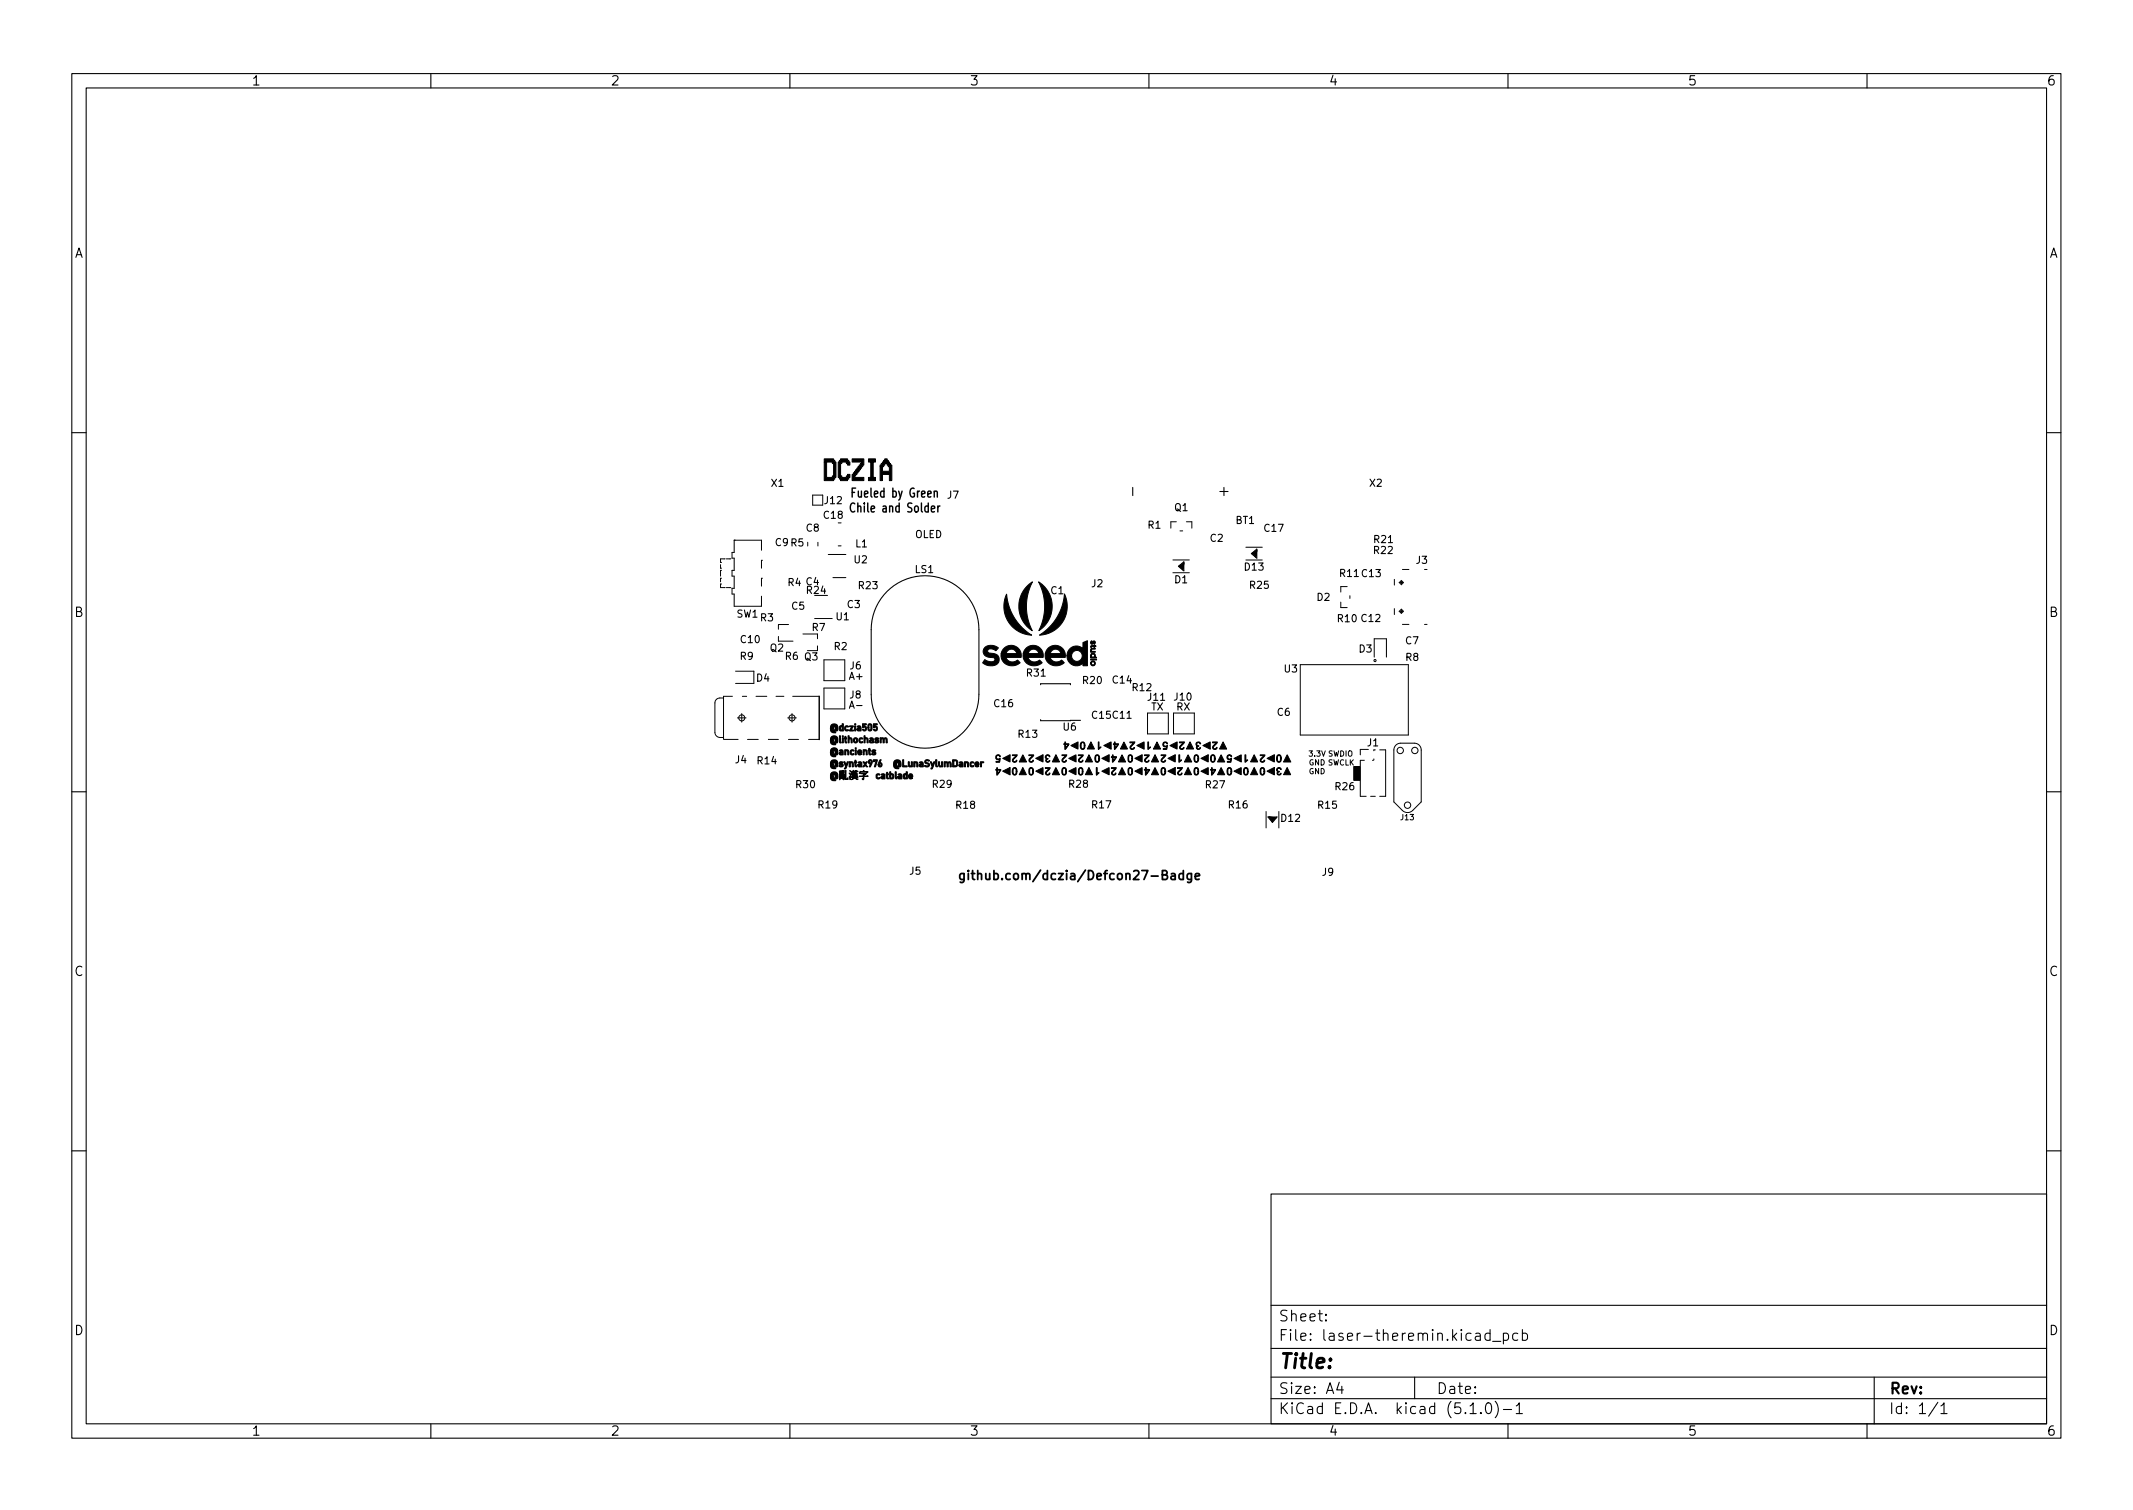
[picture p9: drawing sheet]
<svg xmlns="http://www.w3.org/2000/svg" width="297mm" height="210mm" viewBox="0 0 297 210" stroke-linecap="round" stroke-linejoin="round" font-family="sans-serif">
<g fill="none" stroke="#000" stroke-width=".15">
<path d="M10 10.2h277v190.1h-277zM12 12.2h273v186.1h-273zM60 10.2v2M110 10.2v2M160 10.2v2M210 10.2v2M260 10.2v2M10 60.2h2M285 60.2h2M123.5 82.4a7.5 7.5 0 0 1 8.2-1.7 7.5 7.5 0 0 1 4.6 7v9a7.5 7.5 0 0 1-7.5 7.5 7.5 7.5 0 0 1-7.5-7.5v-9a7.5 7.5 0 0 1 2.2-5.3zM144.9 95.3v-.1h4.2v.1M10 110.2h2"/>
<path d="M144.9 100.2v.2h4.2M149.1 100.3h1.4M285 110.2h2M10 160.2h2M177 166.3h108v32h-108zM285 160.2h2M60 198.3v2M110 198.3v2M160 198.3v2M177 194.8h108M177 191.8h108M177 187.8h108"/>
<path d="M177 181.8h108M184.6 183.8l.1 .1h-.1v-.1v.1M184.6 183l.1 .1h-.1v-.1v.1M186.5 192.5l-.4 1h1M186.9 193v1M197 191.8v3M204.7 195.8l.4-.5v1.5M204.7 196.8h.9M206.2 196.7l.1 .1h-.1h-.1l.1-.1v.1M207 195.5a.36 .36 0 0 1 .4-.2 .36 .36 0 0 1 .2 .3 .77 .77 0 0 1-.4 1.2 .91 .91 0 0 1-.2-1.3zM207.5 185.7l-.4-.1-.3 .3v.4l.1 .3h.2h.4M207.5 185.1v1.5"/>
<path d="M207.9 186.8h1.1M208.2 195.1a1.72 1.72 0 0 1 0 2.3M209.4 185.7l.4-.1 .3 .3v.4l-.2 .3h-.1h-.4M209.4 196.3h1.1M209.4 185.6v1.5M210 198.3v2M211.1 195.8l.5-.5v1.5M211.1 196.8h.9M211.4 185.7l-.5-.1-.3 .3v.4l.2 .3h.1h.5M212 185.7l.4-.1 .3 .3v.4l-.1 .3h-.2h-.4M212 185.1v1.5M260 198.3v2"/>
<path d="M261 191.8v6.5M269.9 195.3l-1.3 1.9M270.3 195.8l.4-.5v1.5M270.3 196.8h.8"/>
</g>
<g fill="#000" stroke="#000" stroke-width=".14">
<path d="M114.8 63.9h1.3v.2h.2v.2h.1v2.2h-.1v.2h-.2v.2h-1.3v-2.6h.3v2.2h.8v-.2h.2v-1.8h-.2v-.2h-1.1zM117 63.9h1v.2h.2v.2h.2v.5h-.4v-.3h-.1v-.2h-.7v.2h-.1v1.8h.1v.2h.7v-.2h.1v-.2h.4v.4h-.2v.2h-.2v.2h-1v-.2h-.1v-.2h-.2v-2.2h.2v-.2h.1zM118.7 63.9h1.6v.9h-.2v.2h-.1v.2h-.2v.2h-.1v.2h-.2v.2h-.2v.3h-.1v.2h-.2v.2h1.3v.4h-1.6v-.8h.1v-.3h.2v-.2h.2v-.2h.1v-.2h.2v-.2h.1v-.2h.2v-.3h.2v-.2h-1.3zM120.9 63.9h1v.4h-.3v2.2h.3v.4h-1v-.4h.4v-2.2h-.4zM123.2 63.9h.3v.2h.2v.2h.2v.2h.1v.3h.2v2.1h-.3v-.8h-1v.8h-.3v-1.9h.3v.6h1v-.6h-.2v-.2h-.2v-.3h-.3v.3h-.1v.2h-.5v-.2h.1v-.3h.2v-.2h.2v-.2h.1zM137.1 90.2a1.38 1.38 0 0 1 1.9 .1l-.3 .3-.6-.2a.34 .34 0 0 0-.5 0 .34 .34 0 0 0 .2 .5h.1a1.02 1.02 0 0 1 1.2 1 1.18 1.18 0 0 1-1.5 .8l-.5-.2a.23 .23 0 0 1-.3-.2 .23 .23 0 0 1 .2-.3l.1-.2a1.57 1.57 0 0 0 1.2 .3 .29 .29 0 0 0 .2-.4 .29 .29 0 0 0-.3-.1 .94 .94 0 0 1-1.2-1.2zM140.2 82.7a7.4 7.4 0 0 0 3.5 5.7 4 4 0 0 1-3.5-5.7zM139.8 90.3a1.42 1.42 0 0 1 1.7-.3 1.42 1.42 0 0 1 .7 1.5h-2.1a.99 .99 0 0 0 1.6 .4l.4 .4a1.57 1.57 0 0 1-1.8 .3 1.57 1.57 0 0 1-.9-1.6h2.2a.76 .76 0 0 0-.7-.6 .76 .76 0 0 0-.8 .6h-.7zM143 81.6l.8-.6a7.4 7.4 0 0 0 0 6.8 4 4 0 0 1-.8-6.2zM142.9 90.2a1.41 1.41 0 0 1 1.7-.2 1.41 1.41 0 0 1 .7 1.5h-2.1a.97 .97 0 0 0 1.6 .4l.3 .3a1.51 1.51 0 0 1-1.8 .4 1.51 1.51 0 0 1-.8-1.6h2.2a.75 .75 0 0 0-.8-.6 .75 .75 0 0 0-.7 .6h-.7zM144.6 81a4 4 0 0 1 .1 6.8 7.4 7.4 0 0 0-.1-6.8zM146 90.3a1.42 1.42 0 0 1 1.6-.3 1.42 1.42 0 0 1 .7 1.5h-2.1a.98 .98 0 0 0 1.6 .4l.4 .3a1.52 1.52 0 0 1-1.8 .4 1.52 1.52 0 0 1-.8-1.6h2.1a.64 .64 0 0 0-.6-.6 .76 .76 0 0 0-.8 .6h-.7z"/>
<path d="M148.2 82.7a4 4 0 0 1-3.4 5.7 7.4 7.4 0 0 0 3.4-5.7zM149 90.3a1.3 1.3 0 0 1 1.8 0v-.8l.6-.3v3.5h-.6v-.4a1.32 1.32 0 0 1-1.5 .3 1.32 1.32 0 0 1-.7-1.3h.6a.74 .74 0 0 0 1.1 .7 .74 .74 0 0 0 .1-1.3 .74 .74 0 0 0-1.2 .5l-.6 .1 .1-.5zM152 89.3h.1l-.1 .2 .1 .1a.28 .28 0 0 1 .1-.3 .28 .28 0 0 1 .3 0v.2l-.1 .2v-.3h-.1a.22 .22 0 0 1-.1 .3 .22 .22 0 0 1-.3-.2zM151.9 91.1a.33 .33 0 0 1 .5-.1 .33 .33 0 0 1 .1 .5h.2v.1h-.8l.1-.1-.1-.2h.1a.22 .22 0 0 0 .3 .2 .22 .22 0 0 0 0-.4 .22 .22 0 0 0-.3 .2h-.1zM152 92.1a.34 .34 0 0 1 .5 .1 .34 .34 0 0 1-.2 .5 .34 .34 0 0 1-.4-.4h.1a.22 .22 0 0 0 .3 .3 .22 .22 0 0 0 .1-.4 .22 .22 0 0 0-.4 .1h-.1zM151.9 89.9l.5-.1 .2 .2h-.2v.1h-.1v-.1h-.2l-.2 .1zM151.9 91.8h.6v.1h-.6zM151.9 90.3h.6v.1h-.2a.2 .2 0 0 0-.3 0 .2 .2 0 0 0 .1 .3h.4v.1h-.6zM152.6 91.8h.1v.1h-.1zM115.7 102.6a.56 .56 0 0 1 .9 0 .56 .56 0 0 1-.1 .9l-.2-.1a.28 .28 0 0 1-.3 0 .28 .28 0 0 1-.1-.3h.1l.1 .1a.17 .17 0 0 0 .2-.1 .17 .17 0 0 0-.2-.2l-.1 .2h-.1a.32 .32 0 0 1 .4-.4 .32 .32 0 0 1 .1 .5l.1 .1a.42 .42 0 0 0-.3-.7 .42 .42 0 0 0-.4 .6 .43 .43 0 0 0 .6 .4v.1a.62 .62 0 0 1-.7-.2 .62 .62 0 0 1 0-.7zM115.7 104.3a.56 .56 0 0 1 .9 0 .56 .56 0 0 1-.1 .8h-.2a.28 .28 0 0 1-.3 0 .28 .28 0 0 1-.1-.3h.1l.1 .1a.17 .17 0 0 0 .2-.1 .17 .17 0 0 0-.2-.2l-.1 .2h-.1a.32 .32 0 0 1 .4-.4 .32 .32 0 0 1 .1 .5l.1 .1a.42 .42 0 0 0-.3-.7 .42 .42 0 0 0-.4 .5 .43 .43 0 0 0 .6 .4v.1a.54 .54 0 0 1-.7-.1 .54 .54 0 0 1 0-.7zM115.8 105.9a.56 .56 0 0 1 .8 .1 .56 .56 0 0 1-.1 .8l-.2-.1a.27 .27 0 0 1-.3 0 .27 .27 0 0 1-.1-.3h.1l.1 .2a.2 .2 0 0 0 .2-.2 .2 .2 0 0 0-.2-.2l-.1 .2h-.1a.31 .31 0 0 1 .3-.3 .31 .31 0 0 1 .2 .4l.1 .2a.43 .43 0 0 0-.2-.8 .43 .43 0 0 0-.5 .6 .42 .42 0 0 0 .6 .4v.1a.66 .66 0 0 1-.7-.3 .66 .66 0 0 1 .1-.8z"/>
<path d="M115.8 107.6a.56 .56 0 0 1 .8 .1 .56 .56 0 0 1-.1 .8l-.2-.1a.27 .27 0 0 1-.3 0 .27 .27 0 0 1-.1-.3h.1l.1 .2a.2 .2 0 0 0 .2-.2 .2 .2 0 0 0-.2-.2l-.1 .2h-.1a.31 .31 0 0 1 .3-.4 .31 .31 0 0 1 .2 .5l.1 .1a.43 .43 0 0 0-.2-.7 .43 .43 0 0 0-.5 .6 .42 .42 0 0 0 .6 .4v.1a.66 .66 0 0 1-.7-.3 .66 .66 0 0 1 .1-.8zM115.8 101a.55 .55 0 0 1 .8 0 .55 .55 0 0 1-.1 .8l-.2-.1a.28 .28 0 0 1-.3 0 .28 .28 0 0 1-.1-.3h.1l.1 .2a.19 .19 0 0 0 .2-.2 .19 .19 0 0 0-.2-.1l-.1 .1h-.1a.29 .29 0 0 1 .3-.3 .29 .29 0 0 1 .2 .4l.1 .2a.44 .44 0 0 0 0-.6 .44 .44 0 0 0-.6-.1 .44 .44 0 0 0-.1 .6l.1 .2 .5 .2a.56 .56 0 0 1-.7-.1 .56 .56 0 0 1 0-.7zM116.9 102.4h.1l.1 1.1a.25 .25 0 0 1-.2-.2 .25 .25 0 0 1 0-.3zM116.9 106.1h.5v.1h-.3v.1a.27 .27 0 0 1 .3 .2 .27 .27 0 0 1-.2 .4 .27 .27 0 0 1-.3-.3h.3l.1-.1h-.1a.23 .23 0 0 1-.3-.1 .23 .23 0 0 1 0-.3zM116.9 104.5l.1-.1a.31 .31 0 0 1 .3 .1 .31 .31 0 0 1 .1 .3v.3h-.1a.33 .33 0 0 1-.4-.2l.2 .1 .2-.1v-.1l-.4 .1v-.2l.4-.1-.1-.1zM117.3 100.8h.1v1h-.4l-.1-.2v-.2h.1a.14 .14 0 0 0 .1 .2 .14 .14 0 0 0 .2 0 .21 .21 0 0 0 0-.3 .21 .21 0 0 0-.2-.1l-.1 .2h-.1v-.2l.1-.1h.3zM117.3 102.7h.1v.7h-.1zM116.9 107.4a.33 .33 0 0 0 .6 0l.1 .1-.2 .1h.2l-.3 .2h.3v.7h-.2h.1v-.6l-.3 .1 .2-.1 .1 .2h-.4h.3l-.1 .2 .1 .1-.1-.1-.3 .1 .2-.1-.1-.1h.2a.18 .18 0 0 1-.3-.1 .18 .18 0 0 1 .2-.2h-.2l-.1 .7v-.8h.3l-.1-.1h.3l-.5-.1h.1zM116.9 107.4l.7-.1-.4 .1 .1 .2-.1-.2zM117.5 106.1h.2l.1 .5 .2-.5h.1a1.17 1.17 0 0 1-.5 1l.1-.3zM117.6 104.4h.2a.29 .29 0 0 1 .4 .1 .29 .29 0 0 1 0 .4v.2h-.1l-.1-.5a.13 .13 0 0 0-.1-.1 .13 .13 0 0 0-.1 .2v.4h-.2zM117.7 102.5h.1l.1 .3-.1 .1 .1 .5a.23 .23 0 0 1-.2 0 .23 .23 0 0 1 0-.3l-.1-.3z"/>
<path d="M117.7 107.3h.1v1.2l.2-.1 .1-.1v.1a.18 .18 0 0 1-.2 .2 .18 .18 0 0 1-.2-.2zM117.7 101.1a.23 .23 0 0 1 .3-.1 .23 .23 0 0 1 .1 .2 .23 .23 0 0 0-.3 .2 .23 .23 0 0 0 .3 .2l.1 .1a.36 .36 0 0 1-.6 0 .36 .36 0 0 1 .1-.6zM118.1 102.4h.1v.4a.29 .29 0 0 1 .4 0 .29 .29 0 0 1 .1 .4v.2h-.2v-.4a.13 .13 0 0 0-.1-.1 .13 .13 0 0 0-.1 .1l-.1 .4h-.1zM118.2 107.6l.2 .2zM118.3 107.3l.2 .2zM118.2 106.1h.2a.3 .3 0 0 1 .4 .1 .3 .3 0 0 1 0 .3v.3h-.1v-.5l-.2-.1-.1 .6h-.2zM118.6 107.5l-.2 1.1-.1-.4h-.1zM118.5 104.5a.24 .24 0 0 1 .2-.1 .24 .24 0 0 1 .2 .2 .24 .24 0 0 0-.4 .2 .24 .24 0 0 0 .4 .2 .36 .36 0 0 1-.5 0 .36 .36 0 0 1 .1-.5zM118.3 101.1h.5l-.3 .5h.3v.2h-.5l.4-.6h-.4zM119 101.1h.2v.7h-.2zM119.1 105.9h.1l.1 .2-.1 .1v.6a.39 .39 0 0 1-.2-.6v-.1zM118.6 107.4h.2l.1-.1v.1h.2l.1-.1v.1h.3l-.3 .1v.2h.2v.4l-.4 .1h.5l-.5 .1 .5 .2h-.1l-.4-.2-.2 .2-.3 .1 .4-.3-.4-.1 .4-.1h-.3l.7-.1h-.6v-.2l.5 .1 .1-.1h-.6v-.1h.4v-.1h-.3v-.1h.3z"/>
<path d="M119.1 104.4h.1v.7h-.1zM118.9 102.8a.34 .34 0 0 1 .5 .1 .34 .34 0 0 1 0 .4 .34 .34 0 0 1-.5 0l-.1-.2h.2v.1a.14 .14 0 0 0 .2 .1 .14 .14 0 0 0 .1-.2l-.1-.2-.2 .2h-.2zM119.4 101.1a.34 .34 0 0 1 .4 0 .34 .34 0 0 1 .1 .4v.3h-.2a.27 .27 0 0 1-.4-.2h.2a.16 .16 0 0 0 .2 .1 .16 .16 0 0 0 .1-.2l-.5 .1a.3 .3 0 0 1 .5-.3l-.1-.1h-.2zM119.5 104.4a.32 .32 0 0 1 .4 .1 .32 .32 0 0 1 .1 .3h-.4a.17 .17 0 0 0 .1 .2 .17 .17 0 0 0 .2-.1l.1 .1a.31 .31 0 0 1-.5 .1 .31 .31 0 0 1-.1-.4h.5a.14 .14 0 0 0-.2-.2 .14 .14 0 0 0-.1 .2h-.2zM119.5 106.2l.3-.1 .2 .1v.6h-.2a.23 .23 0 0 1-.3-.1 .23 .23 0 0 1 0-.2h.1l.1 .2 .2-.1v-.1h-.4l.4-.2-.1-.1zM119.7 102.8l.3-.1 .2 .1-.1 .1a.24 .24 0 0 0-.3 .2 .24 .24 0 0 0 .3 .2 .31 .31 0 0 1-.4 .1 .31 .31 0 0 1-.1-.4zM119.8 107.4h.4l.1-.1v.1h.5l.1 .1-.2 .2v-.2h-.8l-.2 .2zM120.2 104.4l.1 .1 .3-.1 .2 .1v.6h-.2v-.4a.13 .13 0 0 0-.1-.2 .13 .13 0 0 0-.1 .2l-.1 .4h-.1zM119.8 107.7h.8l-.3 .3h.5l.1 .1h-.6v.4l-.1 .1-.2-.1h.2v-.4h-.6h.6v-.2l.3-.2zM120.3 102.4h.2v.4l.2-.1 .2 .1v.6h-.2v-.4a.13 .13 0 0 0-.1-.1 .13 .13 0 0 0-.1 .1v.4h-.2zM120.1 100.8h.5v.1h-.3v.2a.32 .32 0 0 1 .4 .2 .32 .32 0 0 1-.2 .4 .32 .32 0 0 1-.4-.1l.1-.1a.2 .2 0 0 0 .3 .1 .21 .21 0 0 0-.1-.4l-.3 .1zM120.2 106.1h.1l.2 .2 .1-.2h.2l-.1 .1a.23 .23 0 0 0 0 .4l.1 .2h-.2l-.1-.2-.2 .2h-.1l.1-.2a.37 .37 0 0 0-.1-.5z"/>
<path d="M121 104.2h.1l.1 .3h-.1l.2 .5a.14 .14 0 0 1-.2 .1 .14 .14 0 0 1-.1-.1zM121 105.8a.33 .33 0 0 1 .5 .1 .33 .33 0 0 1-.1 .5l-.2 .4h-.2l.2-.4-.2-.2-.1-.1h.2a.13 .13 0 0 0 .1 .1 .13 .13 0 0 0 .1-.1 .13 .13 0 0 0-.1-.2 .13 .13 0 0 0-.1 .2h-.2zM120.9 100.8a.36 .36 0 0 1 .5 .1 .36 .36 0 0 1 0 .4 .33 .33 0 0 1-.3 .5 .33 .33 0 0 1-.2-.5h.1a.21 .21 0 0 0 0 .2 .21 .21 0 0 0 .2 .1l.1-.2a.34 .34 0 0 0-.2-.5l-.1 .1v.3h-.1zM121.1 102.8h.1a.31 .31 0 0 1 .4 0 .31 .31 0 0 1 0 .4v.2h-.1a.33 .33 0 0 1-.4-.2l.3 .1h.1v-.2l-.4 .1v-.1l.4-.1-.1-.1zM121.5 104.5l.1-.1a.22 .22 0 0 1 .2 0 .22 .22 0 0 1 .1 .1l-.3 .1a.28 .28 0 0 1 .3 .1 .28 .28 0 0 1 0 .4 .28 .28 0 0 1-.4 0l-.1-.1v-.1a.19 .19 0 0 0 .2 .1 .19 .19 0 0 0 .2-.1 .28 .28 0 0 1-.3-.1 .28 .28 0 0 1 0-.3zM121.6 105.8h.6l-.3 1h-.1l.2-.8-.4 .1zM121.6 100.8h.6v.1h-.4v.2a.32 .32 0 0 1 .4 .2 .32 .32 0 0 1-.1 .4 .32 .32 0 0 1-.5-.1l.1-.1a.2 .2 0 0 0 .3 .1 .21 .21 0 0 0-.1-.4l-.3 .1zM121.9 102.8h.5l-.1 .1h-.3v.1a.28 .28 0 0 1 .4 .3 .28 .28 0 0 1-.5 .1l-.1-.1 .1-.1a.18 .18 0 0 0 .2 .1 .18 .18 0 0 0 .1-.1 .26 .26 0 0 1-.3-.1 .26 .26 0 0 1 0-.3zM122 107.9l.3-.2 .2 .1v.1a.23 .23 0 0 0-.4 .2 .23 .23 0 0 0 .4 .2l.1 .1a.32 .32 0 0 1-.4 .1 .32 .32 0 0 1-.2-.4zM122.6 105.8h.1l-.2 .4a.3 .3 0 0 1 .4 .3 .3 .3 0 0 1-.3 .3 .3 .3 0 0 1-.3-.3h.1a.14 .14 0 0 0 .2 .2 .13 .13 0 0 0 .1-.2l-.1-.2-.2 .2h-.1zM122.6 102.7h.4l.1 .1a.29 .29 0 0 1 .4 0 .29 .29 0 0 1 .1 .4v.2h-.2v-.4a.12 .12 0 0 0-.1-.1 .12 .12 0 0 0-.2 .1v.4h-.1v-.4a.12 .12 0 0 0-.2-.1 .12 .12 0 0 0-.1 .1v.4h-.1zM122.8 107.8l.3-.1 .1 .2v.6h-.1a.27 .27 0 0 1-.4-.3h.1a.14 .14 0 0 0 .2 .1 .14 .14 0 0 0 .1-.1h-.4l.1-.1 .3-.1a.21 .21 0 0 0-.4-.1z"/>
<path d="M123.5 107.5l.1 .1 .1 .2-.1 .3 .1 .3-.1 .1a.47 .47 0 0 1-.2-.6zM123.9 107.5h.1v.3a.32 .32 0 0 1 .5 .3 .32 .32 0 0 1-.5 .3l-.1 .1v-.4h.1l.1 .2a.2 .2 0 0 0 .2-.2 .2 .2 0 0 0-.2-.2l-.1 .2h-.1zM124.7 107.5h.1v.8h.1v.2l-.2-.1zM124.5 106a.56 .56 0 0 1 .9 0 .56 .56 0 0 1-.1 .8l-.2-.1a.26 .26 0 0 1-.3 .1 .26 .26 0 0 1-.1-.4h.1l.1 .2a.21 .21 0 0 0 .2-.2 .21 .21 0 0 0-.2-.2l-.1 .2h-.1a.31 .31 0 0 1 .3-.3 .31 .31 0 0 1 .2 .4l.1 .1a.43 .43 0 0 0 0-.5 .43 .43 0 0 0-.6-.1 .43 .43 0 0 0-.1 .6l.1 .2 .5 .1v.1a.65 .65 0 0 1-.7-.3 .65 .65 0 0 1 0-.7zM125 107.8l.4-.1 .2 .2v.6h-.2a.26 .26 0 0 1-.3-.1 .26 .26 0 0 1-.1-.2h.2v.1h.2v-.1h-.4l.4-.2-.1-.1zM125.7 105.8h.1v.8h.5v.2h-.6zM125.8 107.8h.4v-.3h.2v1a.42 .42 0 0 1-.6-.4h.1l.1 .2a.19 .19 0 0 0 .2-.2 .19 .19 0 0 0-.2-.2l-.1 .2h-.1zM126.5 106.1h.1v.4l.2 .1 .1-.1v-.4h.2v.7l-.2-.1a.29 .29 0 0 1-.4 0 .29 .29 0 0 1 0-.4zM126.6 107.8a.33 .33 0 0 1 .4 0 .33 .33 0 0 1 .1 .4h-.4a.22 .22 0 0 0 .3 .1 .28 .28 0 0 1-.3 .2 .28 .28 0 0 1-.2-.3v-.2h.5a.14 .14 0 0 0-.2-.1 .14 .14 0 0 0-.1 .1h-.2zM127.2 106.1h.2a.3 .3 0 0 1 .4 .1 .3 .3 0 0 1 0 .3v.3h-.1l-.1-.5-.1-.1-.1 .6h-.2zM128 106.2a.34 .34 0 0 1 .5-.1 .34 .34 0 0 1 .1 .4v.3h-.2a.26 .26 0 0 1-.4-.2l.3 .1 .1-.1v-.1l-.4 .1 .1-.2 .3-.1-.1-.1zM128.9 105.9l.4-.1 .1 .1v.1a.22 .22 0 0 0-.3-.1 .22 .22 0 0 0-.2 .2l.1 .1a.33 .33 0 0 1 .4 .2 .33 .33 0 0 1-.2 .4 .33 .33 0 0 1-.4-.2 .24 .24 0 0 0 .3 .1 .24 .24 0 0 0 .2-.3 .37 .37 0 0 1-.4-.1 .37 .37 0 0 1 0-.4z"/>
<path d="M129.6 106.1h.1l.2 .5 .1-.5h.2a1.17 1.17 0 0 1-.5 1l.1-.3zM130.3 105.8h.2l.1 1-.3-.1zM130.7 106.1h.1l.1 .4 .1 .2 .1-.1v-.5h.2v.7l-.2-.1a.29 .29 0 0 1-.4 0 .29 .29 0 0 1 0-.4zM131.5 106.1l.5 .1a.3 .3 0 0 1 .4 0 .3 .3 0 0 1 .1 .4v.2h-.2v-.5l-.2-.1-.1 .6h-.1v-.5l-.2-.1-.1 .6h-.1zM132.7 105.8h.3a.56 .56 0 0 1 .2 .9l-.5 .1v-.9h.1v.7a.34 .34 0 0 0 .4-.1 .34 .34 0 0 0 0-.4l-.1-.2h-.4zM133.6 106.2a.34 .34 0 0 1 .4-.1 .34 .34 0 0 1 .1 .4v.3h-.2a.26 .26 0 0 1-.4-.2l.3 .1 .2-.1v-.1l-.5 .1 .1-.2 .4-.1-.1-.1zM134.3 106.1h.2a.29 .29 0 0 1 .4 .1 .29 .29 0 0 1 0 .3v.3h-.2v-.5a.13 .13 0 0 0-.1-.1 .13 .13 0 0 0-.1 .1v.5h-.2zM135.1 106.2a.37 .37 0 0 1 .5 0 .22 .22 0 0 0-.4 .1 .22 .22 0 0 0 .3 .3l.1 .1a.37 .37 0 0 1-.5 0 .37 .37 0 0 1 0-.5zM135.8 106.2a.31 .31 0 0 1 .4-.1 .31 .31 0 0 1 .1 .4h-.4l.1 .1 .3 .1a.32 .32 0 0 1-.4 .1 .32 .32 0 0 1-.1-.4l.4-.1a.15 .15 0 0 0-.2-.1 .15 .15 0 0 0-.1 .2h-.1zM136.5 106.1h.5l-.3 .1v.6h-.2zM138.7 105.2a.29 .29 0 0 1 .4-.1 .29 .29 0 0 1 .2 .3 .25 .25 0 0 0-.4-.2 .25 .25 0 0 0-.1 .4 .25 .25 0 0 0 .4 0v.5h-.5v-.1h.4l.1-.3a.35 .35 0 0 1-.5 0 .35 .35 0 0 1 0-.5zM138.8 106.9l.1 .2h.5v.2l-.5-.1v.5l.4-.4h.1l-.6 .6v-.7h-.1l.1-.1z"/>
<path d="M139.6 107.4l1.1-.5v1zM139.6 105.6l1.1-.5-.1 1zM141.1 107a.36 .36 0 0 1 .4 0 .36 .36 0 0 1 .1 .4h-.1v-.3a.25 .25 0 0 0-.4-.1 .25 .25 0 0 0 0 .4v.4h.2l.2-.1v-.3h.1a.36 .36 0 0 1-.3 .5 .36 .36 0 0 1-.3-.5zM141 105.1h.7l-.4 .5a.24 .24 0 0 0-.1 .4 .24 .24 0 0 0 .4-.2 .3 .3 0 0 1-.5 .3 .3 .3 0 0 1 .1-.5l.3-.4h-.5zM142.4 105.1l.6 1h-1.1zM142.4 106.9l.5 1h-1zM143.3 105.1h.7l-.2 .3a.36 .36 0 0 0-.3 .6h.2l.2-.2a.3 .3 0 0 1-.5 .3 .3 .3 0 0 1 0-.5l.4-.4h-.5zM143.4 107a.35 .35 0 0 1 .4 0 .35 .35 0 0 1 .1 .4h-.1a.25 .25 0 0 0 0-.4 .25 .25 0 0 0-.4 .1v.2a.38 .38 0 0 0 .3 .5l.1-.4h.1a.36 .36 0 0 1-.3 .5 .36 .36 0 0 1-.3-.5zM144.2 105.6l1.1-.5-.1 1zM144.2 107.4l1-.5v1zM145.6 106.9h.6l-.1 .3a.47 .47 0 0 0-.4 .6 .28 .28 0 0 0 .5-.2 .31 .31 0 0 1-.5 .3 .31 .31 0 0 1 0-.6l.4-.3h-.5zM145.6 105.2a.27 .27 0 0 1 .4-.2 .27 .27 0 0 1 .1 .4 .23 .23 0 0 0-.2-.2 .23 .23 0 0 0-.2 .2 .23 .23 0 0 0 .3 .2v.1a.22 .22 0 0 0-.3 .1 .22 .22 0 0 0 .2 .3 .22 .22 0 0 0 .3-.2 .27 .27 0 0 1-.4 .2 .27 .27 0 0 1-.1-.4 .28 .28 0 0 1-.1-.5z"/>
<path d="M147 106.9l.5 1h-1zM147 105.1l.5 1h-.9zM148 107a.36 .36 0 0 1 .4 0 .36 .36 0 0 1 .1 .4h-.1v-.3a.25 .25 0 0 0-.4-.1 .25 .25 0 0 0 0 .4v.4h.2l.2-.1v-.3h.1a.36 .36 0 0 1-.3 .5 .36 .36 0 0 1-.3-.5zM147.9 105.1h.7l-.4 .5a.24 .24 0 0 0-.1 .4 .24 .24 0 0 0 .4-.2 .3 .3 0 0 1-.5 .3 .3 .3 0 0 1 .1-.5l.3-.4h-.5zM148.3 103.3l.1 .3h.5l-.1 .1h-.4v.5l.3-.5h.1l-.5 .7v-.7l-.2-.1h.2zM148.8 105.6l1-.5 .1 1zM148.8 107.4l1-.5v1zM149.1 103.8l1-.5v1zM150.2 105.1h.7l-.2 .3a.36 .36 0 0 0-.3 .6h.2l.2-.2a.3 .3 0 0 1-.5 .3 .3 .3 0 0 1 0-.5l.4-.4h-.5zM150.3 107a.35 .35 0 0 1 .4 0 .35 .35 0 0 1 .1 .4h-.1a.25 .25 0 0 0 0-.4 .25 .25 0 0 0-.4 .1v.2a.38 .38 0 0 0 .3 .5l.1-.4h.1a.36 .36 0 0 1-.3 .5 .36 .36 0 0 1-.3-.5zM150.6 103.4a.35 .35 0 0 1 .4 0 .35 .35 0 0 1 .1 .4h-.1a.24 .24 0 0 0-.2-.4 .24 .24 0 0 0-.2 .3v.2a.24 .24 0 0 0 .2 .4 .24 .24 0 0 0 .2-.4v-.1h.1a.38 .38 0 0 1-.3 .6 .38 .38 0 0 1-.4-.6zM151.6 106.9l.5 1h-1z"/>
<path d="M151.6 105.1l.5 1h-1zM151.9 103.3l.5 1h-1zM152.7 106.9h.1v.8l.2-.1-.3 .3zM152.6 105.2a.37 .37 0 0 1 .5 0 .37 .37 0 0 1 0 .5h-.1a.29 .29 0 0 0 0-.4 .29 .29 0 0 0-.3-.1 .58 .58 0 0 0 .1 .9l.2-.2v-.2h.1a.36 .36 0 0 1-.3 .5 .36 .36 0 0 1-.3-.6zM152.9 103.3h.1l.1 .8 .2-.1-.3 .4zM153.7 103.8l1-.5v1zM153.4 105.6l1.1-.5-.1 1zM153.4 107.4l1-.5 .1 1zM154.9 105.1l.1 .3h.5v.1h-.5v.4l.4-.4h.1l-.6 .6v-.6l-.1-.1h.1zM154.8 106.9h.7l-.3 .4a.34 .34 0 0 0-.2 .5h.2l.2-.2a.29 .29 0 0 1-.4 .3 .29 .29 0 0 1-.1-.5l.4-.4h-.5zM155.2 103.3l.1 .3h.5l-.1 .1h-.4v.5l.3-.5h.1l-.5 .7v-.7l-.2-.1h.2zM156.2 106.9l.6 1h-1z"/>
<path d="M156.2 105.1l.6 1h-1zM156.5 103.3l.5 1h-1zM157.2 105.2a.35 .35 0 0 1 .4 0 .35 .35 0 0 1 .1 .4h-.1a.25 .25 0 0 0 0-.3 .25 .25 0 0 0-.4 0v.2a.36 .36 0 0 0 .3 .5l.1-.4h.1a.36 .36 0 0 1-.3 .5 .36 .36 0 0 1-.3-.5zM157.2 107a.35 .35 0 0 1 .4 0 .35 .35 0 0 1 .1 .4h-.1a.25 .25 0 0 0 0-.4 .25 .25 0 0 0-.4 .1v.2a.38 .38 0 0 0 .3 .5l.1-.4h.1a.36 .36 0 0 1-.3 .5 .36 .36 0 0 1-.3-.5zM157.3 103.3h.7l-.3 .4a.29 .29 0 0 0-.2 .2 .29 .29 0 0 0 .1 .3h.2l.2-.1a.31 .31 0 0 1-.4 .3 .31 .31 0 0 1-.3-.3 .31 .31 0 0 1 .3-.4l.3-.3h-.6zM158.3 103.8l1-.5v1zM158 105.6l1.1-.5-.1 1zM158 107.4l1-.5v1zM159.5 106.9h.1v.2h.5v.2l-.5-.1v.5l.4-.4h.1l-.6 .6v-.7h-.1l.1-.1zM159.4 105.1h.7l-.4 .5a.24 .24 0 0 0-.2 .3 .24 .24 0 0 0 .3 .2 .24 .24 0 0 0 .2-.3 .29 .29 0 0 1-.5 .3 .29 .29 0 0 1 0-.5l.4-.4h-.5zM159.8 103.3h.1l.1 .8 .2-.1-.3 .4zM160.8 106.9l.5 1h-1z"/>
<path d="M160.8 105.1l.5 1h-.9zM161.1 103.3l.5 1h-1zM161.8 106.9a.36 .36 0 0 1 .5 .1 .36 .36 0 0 1 0 .4h-.1a.24 .24 0 0 0 0-.4 .24 .24 0 0 0-.4 .1v.2a.33 .33 0 0 0 .3 .5l.1-.4h.1a.37 .37 0 0 1-.3 .5 .37 .37 0 0 1-.3-.5zM161.7 105.1h.7l-.3 .4a.32 .32 0 0 0-.2 .5h.2l.2-.2a.29 .29 0 0 1-.5 .3 .29 .29 0 0 1 0-.5l.4-.4h-.5zM162 103.4a.29 .29 0 0 1 .3-.1 .29 .29 0 0 1 .3 .3 .27 .27 0 0 0-.5-.1 .27 .27 0 0 0 0 .4 .27 .27 0 0 0 .4-.1v.5h-.5v-.1h.4v-.2a.35 .35 0 0 1-.4-.1 .35 .35 0 0 1 0-.5zM162.6 107.4l1.1-.5v1zM162.6 105.6l1.1-.5v1zM162.9 103.8l1-.5v1zM164 106.9h.7l-.3 .4a.3 .3 0 0 0-.3 .2 .3 .3 0 0 0 .1 .3h.2l.2-.2a.31 .31 0 0 1-.3 .3 .31 .31 0 0 1-.4-.2 .31 .31 0 0 1 .3-.4l.3-.3h-.5zM164.2 105.1h.1v.8l.2-.1-.3 .3zM164.2 103.3h.7l-.3 .4a.29 .29 0 0 0-.2 .2 .29 .29 0 0 0 .1 .3h.2l.2-.1a.31 .31 0 0 1-.4 .3 .31 .31 0 0 1-.3-.3 .31 .31 0 0 1 .3-.4l.3-.3h-.6zM165.5 105.1l.5 1h-1.1z"/>
<path d="M165.4 106.9l.5 1h-1zM165.7 103.3l.5 1h-1zM166.4 106.9a.37 .37 0 0 1 .4 .1 .37 .37 0 0 1 .1 .4h-.1a.25 .25 0 0 0 0-.4 .25 .25 0 0 0-.4 .2 .41 .41 0 0 0 .3 .6l.1-.4h.1a.36 .36 0 0 1-.3 .5 .36 .36 0 0 1-.3-.5zM166.4 105.2a.37 .37 0 0 1 .5 0 .37 .37 0 0 1 0 .5h-.1a.3 .3 0 0 0 0-.4 .3 .3 0 0 0-.3-.1 .58 .58 0 0 0 .1 .9l.2-.2v-.2h.1a.36 .36 0 0 1-.3 .5 .36 .36 0 0 1-.3-.6zM166.6 103.4l.4-.1 .2 .2-.1 .1a.24 .24 0 0 0-.2-.2 .24 .24 0 0 0-.2 .2 .24 .24 0 0 0 .2 .2v.1a.21 .21 0 0 0-.2 .1 .21 .21 0 0 0 .2 .3 .21 .21 0 0 0 .2-.2 .26 .26 0 0 1-.3 .2 .26 .26 0 0 1-.1-.4l-.1-.2zM167.5 103.8l1-.5v1zM167.2 105.6l1.1-.5v1zM167.2 107.4l1.1-.5v1zM168.7 106.9l.1 .2h.5v.2l-.5-.1v.5l.4-.4h.1l-.5 .6-.1-.7h-.1l.1-.1zM168.7 105.2a.37 .37 0 0 1 .4 0 .37 .37 0 0 1 .1 .5h-.1a.29 .29 0 0 0 0-.4 .29 .29 0 0 0-.3-.1l-.1 .3a.3 .3 0 0 0 0 .4 .3 .3 0 0 0 .3 .1l.1-.3h.1a.35 .35 0 0 1-.3 .4 .35 .35 0 0 1-.3-.4zM168.9 103.3h.6l-.3 .4a.26 .26 0 0 0-.2 .3 .26 .26 0 0 0 .2 .3l.2-.2a.32 .32 0 0 1-.3 .3 .32 .32 0 0 1-.3-.3 .32 .32 0 0 1 .3-.4l.2-.2-.4-.1zM170 106.9l.6 1h-1z"/>
<path d="M170 105.1l.6 1h-1zM170.3 103.3l.5 1h-1zM170.9 105.2a.27 .27 0 0 1 .4-.1 .27 .27 0 0 1 .2 .3 .26 .26 0 0 0-.4-.1 .26 .26 0 0 0 0 .4 .26 .26 0 0 0 .4-.1l-.1 .5h-.5v-.1h.4l.1-.3a.33 .33 0 0 1-.5 0 .33 .33 0 0 1 0-.5zM171 107a.36 .36 0 0 1 .4 0 .36 .36 0 0 1 .1 .4h-.1v-.3a.25 .25 0 0 0-.4-.1 .25 .25 0 0 0 0 .4v.4h.2l.2-.1v-.3h.1a.36 .36 0 0 1-.3 .5 .36 .36 0 0 1-.3-.5zM171.8 105.6l1-.5 .1 1zM171.8 107.4l1-.5v1zM173.3 106.9a.37 .37 0 0 1 .4 .1 .37 .37 0 0 1 .1 .4h-.1a.25 .25 0 0 0 0-.4 .25 .25 0 0 0-.4 .2 .41 .41 0 0 0 .3 .6l.1-.4h.1a.36 .36 0 0 1-.3 .5 .36 .36 0 0 1-.3-.5zM173.4 105.1h.1v.8l.2-.1-.3 .3zM174.7 106.9l.4 1h-.9zM174.7 105.1l.4 1h-.9zM175.6 106.9a.36 .36 0 0 1 .5 .1 .36 .36 0 0 1 0 .4h-.1a.24 .24 0 0 0 0-.4 .24 .24 0 0 0-.4 .1v.2a.33 .33 0 0 0 .3 .5l.1-.4h.1a.37 .37 0 0 1-.3 .5 .37 .37 0 0 1-.3-.5zM175.5 105.1h.7l-.3 .4a.32 .32 0 0 0-.2 .5h.2l.2-.2a.29 .29 0 0 1-.5 .3 .29 .29 0 0 1 0-.5l.4-.4h-.5z"/>
<path d="M176.4 107.4l1.1-.5v1zM176.4 105.6l1.1-.5v1zM177.9 105.2a.35 .35 0 0 1 .4 0 .35 .35 0 0 1 .1 .4h-.1a.25 .25 0 0 0 0-.3 .25 .25 0 0 0-.3-.1l-.1 .1a.43 .43 0 0 0-.1 .5 .43 .43 0 0 0 .4 .2l.1-.4h.1a.36 .36 0 0 1-.1 .5 .36 .36 0 0 1-.5-.2zM177.8 107a.29 .29 0 0 1 .4-.1 .29 .29 0 0 1 .2 .3 .24 .24 0 0 0-.2-.3 .24 .24 0 0 0-.3 .2 .24 .24 0 0 0 .2 .3l.1 .1a.2 .2 0 0 0-.2 .2 .2 .2 0 0 0 .2 .2 .2 .2 0 0 0 .2-.2 .26 .26 0 0 1-.4 .2 .26 .26 0 0 1 0-.5 .27 .27 0 0 1-.2-.4zM179.3 105.1l.5 1h-1.1zM179.2 106.9l.5 1h-1zM188.5 106.7h.9v2h-.9z"/>
<circle cx="117.4" cy="102.5" r=".08"/>
<circle cx="119.1" cy="100.9" r=".09"/>
<circle cx="119.2" cy="104.2" r=".08"/>
</g>
<path d="M119 70.2v-.1a.33 .33 0 0 0-.5 .2l-.1 .5a.47 .47 0 0 0 .4 .5l.2-.1M130.9 70.5h-.2l-.1 .2" fill="none" stroke="#000" stroke-width=".2"/>
<path d="M134.3 121.6v1l-.3 .3-.3-.1M134.3 121.7l-.4-.1-.2 .3v.3l.1 .2h.5M134.8 121.2v.1M134.8 121.6v.9M135.3 121.6h.4M135.4 121.2v1.1l.1 .1 .2 .1M165.9 121.6v1l-.2 .3-.3-.1M165.9 121.7l-.3-.1-.3 .3v.3l.1 .2h.5M166.5 122l.5-.1v-.2l-.4-.1-.1 .2v.6h.5" fill="none" stroke="#000" stroke-width=".25"/>
<g fill="none" stroke="#000" stroke-width=".14">
<path d="M100.3 78.3h.1M100.3 79.1h.1M100.3 79.4h.1M100.3 78.6v.5M100.3 79.4v.8M100.8 77.8h.1M100.8 77.8h-.5v.5M101.1 77.8h.5M101.6 77.8h.1M102.2 75.2h.1M102.2 75.2h3.8v1.4M102.2 75.2v1.7h-.3v.8h.3v1.7h-.3v.8h.3v1.7h-.3v.8h.3v1.7h3.8v-1.4"/>
<path d="M106 78h.1M106 78v1.1M112.5 75.5v.5M113.9 75.5v.5M114.6 68.9h-1.4v1.4h1.4M115.3 77.2h2.5M116.7 76h.4M116.7 72.8h.4M163.3 78h2.3M163.3 79.7h2.3M163.8 72.7h-.7v.8M164.1 78.9l.8-.7v1.3z"/>
<path d="M164.1 78.9l.8-.5-.2 1-.5-.5 .7-.4-.2 .7-.3-.3 .3-.3v.5l-.2-.2 .2-.2-.1 .3v-.1M164.3 73.9h.4M165.2 72.7h.8v.8M173.5 76.2h2.3M173.5 78h2.3M174.3 77.1l.7-.5-.1 1-.5-.5 .6-.4-.1 .8-.4-.4 .4-.3v.5l-.3-.2 .3-.1-.1 .2v-.1M174.3 77.1l.7-.6v1.2zM195.3 79.3h.9M198.4 79.3h.3M100.3 81.3h.1M100.3 80.5h.1M100.3 80.5v.5"/>
<path d="M100.3 81.3v.5h.5M100.8 97.2h-.6a.69 .69 0 0 0-.6 .7v4.1a.72 .72 0 0 0 .7 .7h.5M100.8 96.9v6M100.8 97h1.2M100.8 81.8h.1M101.1 81.8h.5M101.6 81.8h.1M102.4 95.2h2.6M102.4 93.5h2.6M102.7 100h1.2M103.3 99.4v1.2M103.4 97h.6"/>
<path d="M105.3 97h1.5M106 80.5h.1M106 80.5v1.1M108.1 97h1.1M108.4 88.6v.7h2M109.7 100h1.2M109.8 87h-1.4v.6M110.3 99.4v1.2M110.4 97h3.7M111.8 88.3h2v.6M113.4 86.1h2.5M113.8 89.9v.7"/>
<path d="M114.1 96.9v6.1M114.7 91.9h2.9v2.9h-2.9zM114.7 95.8h2.9v2.9h-2.9zM116 80.4h1.8M159.8 99.3h2.9v2.9h-2.9zM163.4 99.3h2.9v2.9h-2.9zM181.1 92.5h15v9.8h-15zM186.7 83.8v.8h.9M187.6 81.7h-.9v.7M188 82.9v.4M191.4 91.5v-2.6h1.7v2.6M194.2 80.7v.8"/>
<path d="M194.2 84.7v.9M194.8 81.1h.7M194.8 85.1h.7M195.2 80.8v.6M195.2 84.8v.6M195.3 86.9h.9M198.4 86.9h.3M100.8 103h2M104.1 103h1.5M107 103h1.4M109.8 103h1.4M112.6 103h1.5"/>
<path d="M176.3 113v2.3M176.6 113.8h1.2l-.6 .7zM177.2 114h.1l-.2-.1 .1 .2 .3-.2h-.6l.3 .4 .4-.4-.8-.1 .4 .6 .5-.5-1-.1 .5 .7M178.1 113v2.3M190 105.9h-.6v5h.9M190.6 104.3h-1.2v.8M190.9 110.9h.6M191.1 105.9h.2M191.3 104.4v.1M191.3 105.7v.1M192.1 104.4h.9v6.5h-.9M194.4 103.8l.6-.3h2a.95 .95 0 0 1 .9 .9v7.3l-1.2 1.1a1.02 1.02 0 0 1-1.4 0l-1.2-1.1v-7.3l.1-.4z"/>
<circle cx="103.3" cy="100" r=".42"/>
<circle cx="110.3" cy="100" r=".42"/>
<circle cx="191.5" cy="92" r=".15"/>
<circle cx="195.2" cy="85.1" r=".22"/>
<circle cx="195.2" cy="81.1" r=".22"/>
<circle cx="195" cy="104.5" r=".44"/>
<circle cx="196" cy="112.1" r=".44"/>
<circle cx="197" cy="104.5" r=".44"/>
</g>
<text font-size="2.8" x="178" y="190.6">Title:</text>
<g font-size="2.1">
<text x="157.1" y="68.1" transform="rotate(90 157.1 68.1)">-</text>
<text x="169.8" y="67.8" transform="rotate(90 169.8 67.8)">+</text>
<text x="178" y="184">Sheet:</text>
<text x="178" y="186.7">File: laser-theremin.kicad_pcb</text>
<text x="178" y="196.9">KiCad E.D.A. kicad (5.1.0)-1</text>
<text x="178" y="194.1">Size: A4</text>
<text x="200" y="194.1">Date:</text>
<text x="263" y="194.1">Rev:</text>
<text x="263" y="196.9">Id: 1/1</text>
</g>
<g font-size="1.8">
<text x="35" y="11.9">1</text>
<text x="85" y="11.9">2</text>
<text x="135" y="11.9">3</text>
<text x="185" y="11.9">4</text>
<text x="235" y="11.9">5</text>
<text x="285" y="11.9">6</text>
<text x="10.3" y="35.9">A</text>
<text x="285.3" y="35.9">A</text>
<text x="10.3" y="85.9">B</text>
<text x="285.3" y="85.9">B</text>
<text x="10.3" y="135.9">C</text>
<text x="285.3" y="135.9">C</text>
<text x="10.3" y="185.9">D</text>
<text x="285.3" y="185.9">D</text>
<text x="35" y="199.9">1</text>
<text x="85" y="199.9">2</text>
<text x="135" y="199.9">3</text>
<text x="185" y="199.9">4</text>
<text x="235" y="199.9">5</text>
<text x="285" y="199.9">6</text>
</g>
<g font-size="1.7">
<text x="119.1" y="71.4">Chile and Solder</text>
<text x="119.1" y="69.3">Fueled by Green</text>
<text x="136.1" y="122.5">github.com/dczia/Defcon27-Badge</text>
</g>
<g font-size="1.4">
<text x="107.4" y="67.8">X1</text>
<text x="114.9" y="70.2">J12</text>
<text x="131.9" y="69.4">J7</text>
<text x="163.6" y="71.2">Q1</text>
<text x="190.8" y="67.8">X2</text>
<text x="108" y="76">C9 R5</text>
<text x="112.3" y="74">C8</text>
<text x="114.8" y="72.2">C18</text>
<text x="119.2" y="76.2">L1</text>
<text x="127.4" y="74.9">OLED</text>
<text x="159.9" y="73.6">R1</text>
<text x="168.5" y="75.4">C2</text>
<text x="172.1" y="72.9">BT1</text>
<text x="176.1" y="74">C17</text>
<text x="191.4" y="77.1">R22</text>
<text x="191.4" y="75.6">R21</text>
<text x="109.7" y="81.6">R4 C4</text>
<text x="112.4" y="82.7">R24</text>
<text x="119" y="78.4">U2</text>
<text x="119.6" y="82">R23</text>
<text x="127.5" y="79.8">LS1</text>
<text x="146.4" y="82.7">C1</text>
<text x="152" y="81.8">J2</text>
<text x="163.6" y="81.2">D1</text>
<text x="173.4" y="79.4">D13</text>
<text x="174.1" y="82">R25</text>
<text x="183.4" y="83.7">D2</text>
<text x="186.6" y="80.3">R11 C13</text>
<text x="197.2" y="78.5">J3</text>
<text x="102.6" y="86">SW1</text>
<text x="103.2" y="89.5">C10</text>
<text x="105.9" y="86.5">R3</text>
<text x="110.3" y="84.9">C5</text>
<text x="113.1" y="87.9">R7</text>
<text x="116.5" y="86.4">U1</text>
<text x="118" y="84.7">C3</text>
<text x="186.3" y="86.6">R10 C12</text>
<text x="195.8" y="89.7">C7</text>
<text x="103.1" y="91.9">R9</text>
<text x="105.4" y="94.9">D4</text>
<text x="107.3" y="90.7">Q2</text>
<text x="109.4" y="91.9">R6 Q3</text>
<text x="116.2" y="90.5">R2</text>
<text x="118.3" y="94.6">A+</text>
<text x="118.4" y="93.2">J6</text>
<text x="143" y="94.2">R31</text>
<text x="150.8" y="95.2">R20</text>
<text x="155" y="95.2">C14</text>
<text x="178.9" y="93.6">U3</text>
<text x="189.3" y="90.8">D3</text>
<text x="195.8" y="92">R8</text>
<text x="118.3" y="97.2">J8</text>
<text x="118.5" y="98.7">A-</text>
<text x="138.5" y="98.5">C16</text>
<text x="148.1" y="101.7">U6</text>
<text x="152.1" y="100.1">C15 C11</text>
<text x="157.7" y="96.2">R12</text>
<text x="159.9" y="97.6">J11</text>
<text x="160.3" y="98.9">TX</text>
<text x="163.6" y="97.5">J10</text>
<text x="163.8" y="98.9">RX</text>
<text x="177.9" y="99.7">C6</text>
<text x="102.4" y="106.3">J4</text>
<text x="105.5" y="106.4">R14</text>
<text x="141.9" y="102.7">R13</text>
<text x="190.4" y="103.9">J1</text>
<text x="110.9" y="109.7">R30</text>
<text x="114" y="112.6">R19</text>
<text x="129.9" y="109.7">R29</text>
<text x="133.2" y="112.6">R18</text>
<text x="148.9" y="109.7">R28</text>
<text x="152.1" y="112.5">R17</text>
<text x="167.9" y="109.8">R27</text>
<text x="171.1" y="112.6">R16</text>
<text x="183.6" y="112.6">R15</text>
<text x="186" y="110">R26</text>
<text x="178.4" y="114.4">D12</text>
<text x="126.7" y="121.8">J5</text>
<text x="184.1" y="121.9">J9</text>
</g>
<text font-size="1.1" x="195.1" y="114.2">J13</text>
<g font-size="1">
<text x="182.3" y="106.6">GND SWCLK</text>
<text x="182.3" y="107.8">GND</text>
<text x="182.3" y="105.3">3.3V SWDIO</text>
</g>
</svg>
